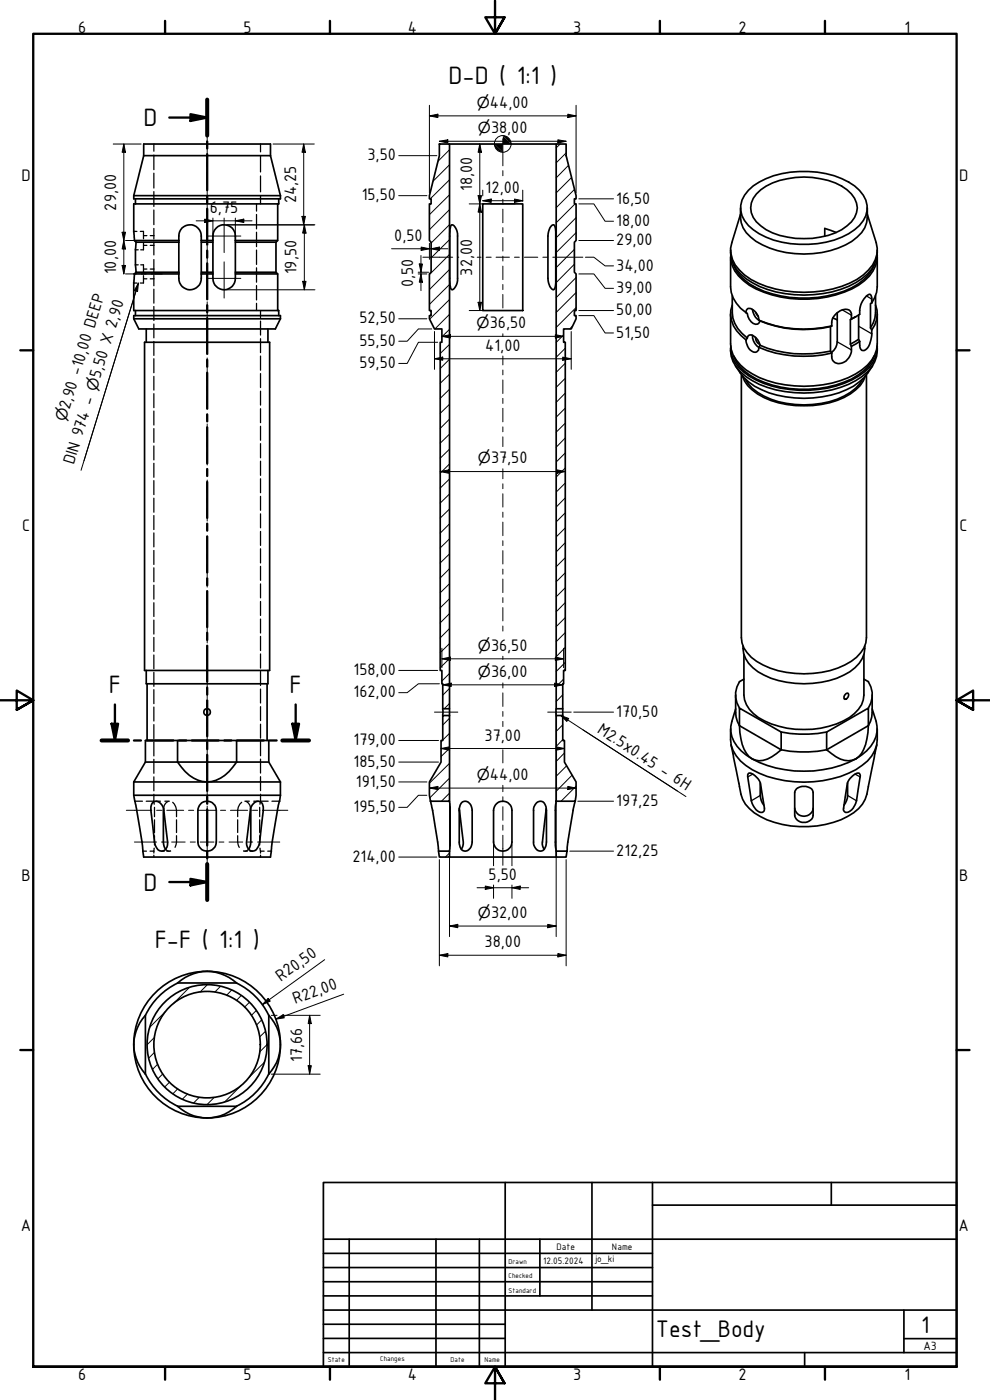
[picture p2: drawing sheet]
<svg xmlns="http://www.w3.org/2000/svg" width="297mm" height="420mm" viewBox="0 0 297 420" stroke-linecap="round" stroke-linejoin="round" font-family="sans-serif">
<!-- layer: Hatch (ISO) -->
<g fill="none" stroke="#000" stroke-width=".3">
<path d="M132.1 43.2l-.3 .3M134.9 58.5l-6.1 5.9M134.9 54l-5.8 5.7M134.9 49.4l-5 5M134.9 44.9l-3.5 3.5M168.1 43.2l-1.2 1.2M169.9 45.9l-3 3M170.6 49.6l-3.7 3.8M171.5 53.3l-4.6 4.6M172.4 56.8l-5.5 5.5M134.9 76.4l-6.1 6M134.9 71.9l-5.6 5.5"/>
<path d="M134.9 67.4l-5.6 5.5M134.9 62.9l-6.1 6M172.3 79.3l-5.4 5.5M172.3 74.8l-5.4 5.5M172.5 61.2l-5.6 5.6M172.8 69.8l-5.9 6M172.8 65.3l-5.9 6.1M134.9 94.3l-4.4 4.4M134.9 80.9l-6.1 6M134.9 98.8l-2.3 2.3M134.9 89.9l-6 5.9M134.9 85.4l-6.1 6"/>
<path d="M171.8 97.8l-.9 .9M172.8 92.3l-5.9 6M172.8 87.8l-5.9 6M172.8 83.3l-5.9 6M134.9 107.8l-2.8 2.8M134.9 116.8l-2.8 2.7M134.9 112.3l-2.8 2.7M134.9 103.4l-2.8 2.7M169.1 100.5l-2.2 2.3M169.6 118l-2.7 2.8M169.6 113.5l-2.7 2.7M169.6 109l-2.7 2.7"/>
<path d="M169.6 104.5l-2.7 2.7M134.9 139.2l-2.8 2.8M134.9 125.8l-2.8 2.8M134.9 134.8l-2.8 2.7M134.9 130.3l-2.8 2.7M134.9 121.3l-2.8 2.8M169.6 135.9l-2.7 2.8M169.6 131.4l-2.7 2.8M169.6 127l-2.7 2.7M169.6 122.5l-2.7 2.7M134.9 157.2l-2.8 2.8M134.9 152.8l-2.8 2.7"/>
<path d="M134.9 148.3l-2.8 2.7M134.9 143.7l-2.8 2.8M169.6 158.4l-2.7 2.7M169.6 153.9l-2.7 2.7M169.6 149.4l-2.7 2.8M169.6 144.9l-2.7 2.8M169.6 140.4l-2.7 2.8M134.9 170.7l-2.8 2.8M134.9 179.7l-2.8 2.7M134.9 175.2l-2.8 2.7M134.9 166.2l-2.8 2.8M134.9 161.7l-2.8 2.7"/>
<path d="M169.6 176.4l-2.7 2.7M169.6 171.9l-2.7 2.7M169.6 167.4l-2.7 2.7M169.6 162.9l-2.7 2.8M134.9 188.6l-2.8 2.8M134.9 197.7l-2.8 2.7M134.9 193.1l-2.8 2.8M134.9 184.1l-2.8 2.8M169.6 198.8l-2.7 2.7M169.6 194.3l-2.7 2.8M169.6 189.8l-2.7 2.8M169.6 185.3l-2.7 2.8"/>
<path d="M169.6 180.8l-2.7 2.8M134.9 206.6l-2.1 2M134.9 211.1l-1.6 1.6M134.9 202.1l-2.3 2.3M134.9 215.6l-2.1 2M167.2 214.7l-.3 .3M168.8 208.5l-1.9 2M168.8 217.5l-1.9 2M169.1 203.8l-2.2 2.2M132.7 222.2l-.4 .4M134.9 238l-2.4 2.5M134.9 233.5l-5.9 5.9"/>
<path d="M134.9 220.1l-2.1 2M134.9 229.1l-6.1 6M134.9 224.6l-2.6 2.5M168.8 222l-1.9 2M169.4 226l-2.5 2.5M170 229.8l-3.1 3.2M171.6 232.6l-4.7 4.9M172.8 235.9l-4.5 4.6M134.9 256l-1.2 1.2M169.9 256.9l-.3 .3M56.8 296.3l-4.8 4.9M62.2 295.6l-2.2 2.1"/>
<path d="M66.2 296l-1.7 1.7M69.5 297.1l-1.5 1.6M72.4 298.7l-1.4 1.5M46.3 311.4l-2.2 2.1M46.4 315.8l-1.8 1.7M47.3 319.4l-1.5 1.5M49.5 303.7l-4.5 4.6M74.8 300.8l-1.4 1.4M76.9 303.3l-1.5 1.4M78.5 306.1l-1.5 1.5M79.3 318.8l-4.6 4.5M79.7 309.5l-1.8 1.7"/>
<path d="M80.1 313.5l-2.1 2.1M48.8 322.3l-1.4 1.5M50.9 324.8l-1.5 1.4M53.3 326.8l-1.4 1.5M56.3 328.3l-1.6 1.6M59.8 329.3l-1.7 1.7M64.3 329.4l-2.1 2M72.3 325.9l-4.9 4.8"/>
</g>
<!-- layer: Hidden (ISO) -->
<g fill="none" stroke="#000" stroke-width=".38">
<path d="M46.2 43.2v2.2M46.2 46.5v4.4M46.2 52v4.4M46.2 57.5v4.5M78.2 43.2v2.4M78.2 46.8v4.8M78.2 52.8v4.8M78.2 58.8v2.4M40.1 69.4h1M40.6 75h.9M40.6 79.5h.9M42.1 69.4h1v2.3"/>
<path d="M42.2 79.5h.9v2.1M43.1 72.7v2.3h-.9M43.1 73.6h1M43.1 70.7h1M45.1 73.6h1.1M45.1 70.7h1.1M46.2 72.7v.9M46.2 70.7v1M46.2 63v4.4M46.2 68.6v2.1M46.2 73.6v2.9M46.2 77.9v2.9"/>
<path d="M77 61.2v2.2M77 64.4v4.3M77 69.7v4.3M77 75v4.4M40.1 84.9h1M43.1 82.7v2.2h-1M43.1 83.7h1M43.1 80.8h1M45.1 83.7h1.1M45.1 80.8h1.1M46.2 82.7v1M46.2 80.8v.9"/>
<path d="M46.2 83.7v2.1M46.2 86.8v4.2M46.2 92v4.2M46.2 97.3v4.1M77 80.4v4.3M77 85.7v4.3M77 91v2.2M78.2 93.2v2.1M78.2 96.4v4.2M46.2 102.5v4.2M46.2 107.7v4.2M46.2 112.9v4.2"/>
<path d="M46.2 118.2v4.1M78.2 101.6v4.2M78.2 106.8v4.3M78.2 112.1v4.2M78.2 117.4v4.2M46.2 123.4v4.2M46.2 128.6v4.2M46.2 133.8v4.2M46.2 139v4.2M78.2 122.7v4.2M78.2 127.9v4.2M78.2 133.1v4.3"/>
<path d="M78.2 138.4v4.3M46.2 144.3v4.1M46.2 149.5v4.2M46.2 154.7v4.2M46.2 159.9v4.2M78.2 143.7v4.2M78.2 148.9v4.2M78.2 154.2v4.2M78.2 159.5v4.2M46.2 165.2v4.2M46.2 170.4v4.2M46.2 175.6v4.2"/>
<path d="M78.2 164.7v4.3M78.2 170v4.2M78.2 175.2v4.2M46.2 180.9v4.1M46.2 186.1v4.2M46.2 191.3v4.2M46.2 196.6v4.1M78.2 180.5v4.2M78.2 185.8v4.2M78.2 191v4.2M78.2 196.3v4.2M46.2 201.8v4.2"/>
<path d="M46.2 207v4.2M46.2 212.2v4.2M46.2 217.5v4.2M78.2 201.5v4.2M78.2 206.8v4.2M78.2 212.1v4.2M78.2 217.3v4.2M46.2 222.7v4.2M46.2 227.9v4.2M46.2 233.2v4.1M46.2 238.4v2.1M78.2 222.5v4.3"/>
<path d="M78.2 227.8v4.2M78.2 233.1v4.2M78.2 238.4v2.1M40.4 240.5h2.3M42.9 255.4h1M43.9 240.5h2.3M45 255.4h1.2M46.2 240.5l.1 .8M46.2 255.4v.6M46.2 256.6v.6M46.3 254.6l-.1 .8M46.4 250.8v2.8"/>
<path d="M46.4 242.3v2.8M46.4 246v3.9M46.8 240.5h1.3M48.5 255.4h.8M49.5 240.5h1.3M49.7 254.9a1.33 1.33 0 0 0 1.5 .5M50 255.4h.8M50.5 240.5a2.23 2.23 0 0 0-1.4 2.2M51.8 240.8a4.6 4.6 0 0 1 1.2 4.3M53 250.8a5.6 5.6 0 0 1-.5 3.5M53 246v3.9M71.3 250.8a4.7 4.7 0 0 0 .5 3.5"/>
<path d="M71.3 246v3.9M72.5 240.8a4.4 4.4 0 0 0-1.2 4.3M73.5 255.4h.7M73.5 240.5h1.3M73.8 240.5a2.23 2.23 0 0 1 1.4 2.2M74.6 254.9a1.33 1.33 0 0 1-1.5 .5M75 255.4h.8M76.1 240.5h1.4M77.9 250.8v2.8M77.9 242.3v2.8M77.9 246v3.9M78 254.6l.2 .8"/>
<path d="M78.2 240.5l-.2 .8M78.2 255.4v.6M78.2 256.6v.6M78.2 255.4h1M78.2 240.5h2.3M80.3 255.4h1.1M81.6 240.5h2.3"/>
</g>
<!-- layer: Visible (ISO) -->
<g fill="none" stroke="#000" stroke-width=".51">
<path d="M40.1 58.7h44M40.1 58.7v1h44v-1M40.6 59.7v1.5M43.1 46.7v-3.5h38.1v3.5M43.1 46.7h38.1M43.1 46.7l-3 12M81.2 46.7l2.9 12M83.6 59.7v1.5h-.3v11l-.5 .5v9l.5 .5v11h.3v1.5M131.8 43.2h3.1v169.5h-2.1v-7.5h-.2v-4h-.5v-98.5h.5v-4h-2.2l-1.6-3v-1h.5v-1.5h-.5v-11l.5-.5v-9l-.5-.5v-11h.5v-1.5h-.5v-1l3-12zM134.9 43.2h32M166.9 43.2h3v3.5l2.9 12v1h-.5v1.5h.5v11l-.5 .5v9l.5 .5v11h-.5v1.5h.5v1l-1.4 3h-2.3v4h.5v98.5h-.5v4h-.3v7.5h-1.9zM224.5 57.1a24 24 0 0 1 18.1-5.6 23 23 0 0 1 15.3 5.6 7.4 7.4 0 0 1-1.5 11.8 27.7 27.7 0 0 1-21.8 3.8 17.7 17.7 0 0 1-11.2-6.5 7 7 0 0 1 1.1-9.1z"/>
<path d="M226.9 58.2a17.8 17.8 0 0 1 11.8-4.9 25.3 25.3 0 0 1 13.8 2.6 8.5 8.5 0 0 1 4.7 6.5 7.1 7.1 0 0 1-3.1 5.4 21.5 21.5 0 0 1-15.4 3.7 17.8 17.8 0 0 1-11.8-4.9 6 6 0 0 1 0-8.4zM40.3 72.2h13.4M40.3 72.2l.5 .5M40.8 72.7l-.2 2.1 .2 6.9M40.8 72.7h12.9M60.4 72.2a3.6 3.6 0 0 0-3.4-4.7 3.3 3.3 0 0 0-3.3 3.3v12.7a3.4 3.4 0 0 0 3.3 3.5 3.4 3.4 0 0 0 3.4-3.5v-1.3M60.4 72.2v10M60.4 72.2h3.5M60.4 72.7h3.5M70.6 72.2v10a3.7 3.7 0 0 1-3.3 4.8 3.7 3.7 0 0 1-3.4-4.8M70.6 72.2a3.7 3.7 0 0 0-3.3-4.7 3.4 3.4 0 0 0-3.4 3.3v11.4M70.6 72.2h12.7"/>
<path d="M70.6 72.7h12.2M83.3 61.2h-43.2l.2 11M135.3 67.7l.2-.2a2.81 2.81 0 0 1 1.8 3.3v12.7a3.6 3.6 0 0 1-1.6 3.5l-.5-.6-.3-2.2v-14.1zM144.8 61.2h12v32h-12zM165.5 67.7l.5-.2 .4 .2 .4 1.8v15.4l-.2 1.1-.4 .9a2.52 2.52 0 0 1-1.7-2.7l-.1-13.4 .4-1.9zM219.2 77.1v9a9.6 9.6 0 0 0 4.6 7.7M219.2 75a9.7 9.7 0 0 0 4.6 8.6 31.6 31.6 0 0 0 23.1 4.5 22.9 22.9 0 0 0 14.7-7.3 8.7 8.7 0 0 0 1.6-5.8M219.3 76.5a8.9 8.9 0 0 0 3.8 7.7 27.7 27.7 0 0 0 16.7 5.6 30 30 0 0 0 19.6-5.6 9.8 9.8 0 0 0 3.8-7.7M220.1 79.4a14.6 14.6 0 0 0 9.1 8 35 35 0 0 0 26.3-1 13.7 13.7 0 0 0 6.8-7M222.2 62.4a9.3 9.3 0 0 0 4.6 10 29.1 29.1 0 0 0 28.8 0 9.3 9.3 0 0 0 4.6-10M222.2 64.3l-2.6 8.5a8.1 8.1 0 0 0 2.3 8.3 23.3 23.3 0 0 0 13.5 6.2 34 34 0 0 0 21.7-3.4 12.6 12.6 0 0 0 6-7.7l.1-1.7-.3-1.7-2.7-8.5M250.9 69.8l-3.4-1.2v2.3"/>
<path d="M263.2 77.1v9l-.2 1.6-1.4 3.2M40.1 94.7h44v1l-1.5 3h-40.9l-1.6-3zM40.1 95.7h44M40.3 82.2l-.2 11h43.2M40.3 82.2h13.4M40.6 93.2v1.5M40.8 81.7h12.9M40.8 81.7l-.5 .5M43.9 98.7v4M60.4 81.7h3.5M60.4 82.2h3.5M70.6 81.7h12.2"/>
<path d="M70.6 82.2h12.7M80.4 98.7v4M219.2 94.2v9a11.2 11.2 0 0 0 6.5 9 34.2 34.2 0 0 0 31.1 0 10.9 10.9 0 0 0 6.4-9v-9M219.7 91.5a8.4 8.4 0 0 0 2.6 9.2l1.5 1.3M219.7 88.8v5a9.7 9.7 0 0 0 4.5 7.7M223.8 93.8a1.09 1.09 0 0 1 .6-1.2 1.09 1.09 0 0 1 1.3 .2 4.3 4.3 0 0 1 2 3.3M223.8 93.8l.4 .3a3.1 3.1 0 0 0 3.1 3.2l.7-1M225.7 92.9a4.6 4.6 0 0 0 2.3 3.3M226.8 93.8l.7 1M227.7 96.1a36 36 0 0 0 21.9 1.7M227.7 96.1l.3 .2M228 96.3a35 35 0 0 0 21.2 1.7"/>
<path d="M249.2 98v7.4M249.6 97.8l-.4 .2M249.9 95.4l1.3 .6M251.2 93.8v8.8a4.1 4.1 0 0 1-1.8 3.2M255.5 95.7a2.46 2.46 0 0 0-.8-2.7 4.4 4.4 0 0 0-5.1 4.8M255.5 95.7l-.4 .2v7.4l.4 .6M256.8 95l-1.7 .9M257.6 94.5v7.3l.3 .7M261.6 90.9v-1.6l-.5-.9a3.2 3.2 0 0 0-2.5 2.4l-.6 1.8-.1 1.7-2.4 1.4M261.6 90.9l-.4 .2v7.3l.4 .6a7.5 7.5 0 0 1-1.9 6 1.02 1.02 0 0 1-1.2 .1 1.02 1.02 0 0 1-.5-1l-.1-1.6M262.7 88.8l-.2 6.6-.5 1.5-.8 1.5M262.7 91.5a7.6 7.6 0 0 1-1.1 7.5"/>
<path d="M43.4 102.7h37.5v98.5h-37.5zM219.2 104.4a9.7 9.7 0 0 0 4.6 8.6 31.6 31.6 0 0 0 23.1 4.5 22.9 22.9 0 0 0 14.7-7.3 8.7 8.7 0 0 0 1.6-5.8M219.3 103.8a10 10 0 0 0 5.5 9.1 33.6 33.6 0 0 0 32.8 0 10.3 10.3 0 0 0 5.6-9.1M220.1 106.8a14.3 14.3 0 0 0 9.1 7.9 34.6 34.6 0 0 0 26.3-.9 13.7 13.7 0 0 0 6.8-7M220.7 109.8a16.9 16.9 0 0 0 10 8.1 32.9 32.9 0 0 0 25.3-2 15.6 15.6 0 0 0 5.8-6.1M222.4 112.5v78.9a10 10 0 0 0 6.5 8.2 29.2 29.2 0 0 0 26.5-1.1 9.4 9.4 0 0 0 4.6-7.1v-78.9M222.8 112.8a13.1 13.1 0 0 0 8.5 7.4 29.4 29.4 0 0 0 23.8-2 9.7 9.7 0 0 0 4.6-5.4M223.6 113.8a15.3 15.3 0 0 0 10 6.8 29.5 29.5 0 0 0 19.7-1.7 12.1 12.1 0 0 0 5.5-5.1M223.8 102a3.5 3.5 0 0 0 3 3.7l.3-.1a1.25 1.25 0 0 0 .6-1.4M224.2 101.5l.6-.9a3.4 3.4 0 0 1 3.2 3M224.2 101.5l-.4 .5M225.8 100.6a4.1 4.1 0 0 0 1.9 3.7"/>
<path d="M226.7 101.3a2.13 2.13 0 0 0 1.3 2.1M227.7 104.2a34.8 34.8 0 0 0 21.9 1.8M228 103.6a34.3 34.3 0 0 0 21.2 1.8M228 103.6l-.3 .6M249.2 105.4l.4 .6M255.5 103.9a4.2 4.2 0 0 1-4.5 5.1 2.31 2.31 0 0 1-1.4-3M257.6 101.8l-2.5 1.5M257.9 102.5l-2.4 1.4M222.9 193.9a8.5 8.5 0 0 0 4.5 7.7 28.2 28.2 0 0 0 27.6 0 8.5 8.5 0 0 0 4.5-7.7M223.2 196.4v12.2a9.5 9.5 0 0 0 6.2 7.8 28.2 28.2 0 0 0 25.4-1 8.9 8.9 0 0 0 4.4-6.8v-12.2M43.9 201.2v4h36.5v-4M44.1 205.2v17"/>
<path d="M80.1 205.2v17M132.8 214.7h2.1v25.8h-5.7l-.4-1.8v-4l3.5-6v-6.5h.5zM132.8 212.7v2M134.9 212.7v2M166.9 214.7h1.9v7.5h.6v6.5l3.4 6v4l-.2 1.8h-5.7zM166.9 212.7v2M168.8 212.7v2M219.2 218.7a10.7 10.7 0 0 0 4.6 11 32.7 32.7 0 0 0 25.8 4 20 20 0 0 0 12-6.8 10.8 10.8 0 0 0 1.6-8.2M220.7 208.6l.2 6.6 1 2.6M220.7 212.8l-1.1 3.7a8.4 8.4 0 0 0 2.8 8.8 28.3 28.3 0 0 0 18.8 6.1 30.6 30.6 0 0 0 17.3-4.8 9.5 9.5 0 0 0 4.4-10.1l-1.2-3.7M221.9 217.8v-5.3l12.5 7.2v5.3M221.9 217.8a13.5 13.5 0 0 0 2.8 9.3 5.3 5.3 0 0 0 6.9 0l2.8-2.1"/>
<path d="M221.9 217.8l12.5 7.2M223.2 203.8l-1.3 .8a7.2 7.2 0 0 0 0 7.9M234.4 219.7a35.6 35.6 0 0 0 13.6 0M253.7 208.3l.5-.3a.96 .96 0 0 1 .2 1.2 .96 .96 0 0 1-1.2 .5v-.7zM259.2 203.8l1.3 .8a7.2 7.2 0 0 1 0 7.9M260.5 217.8a13.5 13.5 0 0 1-2.8 9.3 5.3 5.3 0 0 1-6.9 0l-2.8-2.1M260.5 217.8v-5.3l-12.5 7.2v5.3M260.5 217.8l-12.5 7.2M261.7 208.6l-.1 6.6-1.1 2.6M40.1 234.7h44M40.1 238.7l2.5 14 .5 4.5h38.1l.5-4.5 2.4-14M40.1 238.7h44"/>
<path d="M40.1 234.7v4M43.6 228.7h37M53.3 222.2h17.7v6.5a11.4 11.4 0 0 1-8.8 6 10.1 10.1 0 0 1-7.8-4.5l-1.1-1.5zM53.3 222.2h-9.7v6.5l-3.5 6M71 222.2h9.6v6.5l3.5 6M84.1 234.7v4M219.3 223.5l2.4 11.6a11.1 11.1 0 0 0 6.4 9.9 29.5 29.5 0 0 0 26.2 0 11.1 11.1 0 0 0 6.4-9.9l2.4-11.6M224.6 232.1a4.1 4.1 0 0 1 3.6 2.9l1.2 7.5a1.16 1.16 0 0 1-.8 1.4 1.16 1.16 0 0 1-1.4-.6l-1-1.2-.8-1.8-1.1-7.1zM228.1 234.9a10 10 0 0 0 .6 6.1l.5 .7M234.4 225a35.6 35.6 0 0 0 13.6 0M239 236.8a3.3 3.3 0 0 1 4.9 .7l.1 7.2a2.87 2.87 0 0 1-2.8 2.1 2.87 2.87 0 0 1-2.8-2.1v-6.9zM254.3 234.9a8.6 8.6 0 0 1-.6 6.1l-.5 .7"/>
<path d="M255.8 232.9l.7-.6a.87 .87 0 0 1 1.2-.3 .87 .87 0 0 1 .4 1.2l-1.1 7.1a4.1 4.1 0 0 1-3.3 3.5l-.4-.3-.3-.6 1.3-7.9 .7-1.3zM45.8 240.9a1.84 1.84 0 0 1 2.8 .8l.5 1 1.2 10a2.15 2.15 0 0 1-2.2 2.7 3.1 3.1 0 0 1-1.7-2.7l-1.1-9.5v-1zM49.1 242.7l-.1 10 .2 1.2 .5 1M60.6 240.9a2.78 2.78 0 0 1 4.3 2.3v9.5a2.76 2.76 0 0 1-2.8 2.7 2.76 2.76 0 0 1-2.7-2.7v-9.5l.5-1.5zM75.2 242.7v10l-.1 1.2-.5 1M76.3 240.9a1.65 1.65 0 0 1 2.1-.2 1.65 1.65 0 0 1 .6 2l-1.1 10a2.85 2.85 0 0 1-2.1 2.7 2.3 2.3 0 0 1-1.8-2.7l1.2-10 .4-1zM129.2 240.5l.6 2.7 1.8 12.2M131.6 255.4h3.3v1.8h-3.1zM134.9 240.5l.2 1.7v11.5l-.2 1.7M134.9 257.2h32M137.8 242.7l1.2 10-.1 1.2-.5 1M138.5 240.9a1.96 1.96 0 0 1 2.1-.1 1.96 1.96 0 0 1 1 1.9l.1 10a2.25 2.25 0 0 1-2.9 2.5l-.6-.6-.4-1.4v-10.5z"/>
<path d="M148.9 241.3a2.73 2.73 0 0 1 3-.7 2.73 2.73 0 0 1 1.7 2.6v9.5a2.76 2.76 0 0 1-2.8 2.7 2.76 2.76 0 0 1-2.7-2.7v-9.5l.2-1zM161 240.9a1.67 1.67 0 0 1 1.8-.3 1.67 1.67 0 0 1 1 1.6l.2 10.5a2.23 2.23 0 0 1-2.2 2.7l-1.1-.8-.6-1.4v-10.5zM163.9 242.7l-1.1 10a2.64 2.64 0 0 0 .5 2.2M166.9 255.4h3.2l-.2 1.8h-3zM166.9 240.5l-.3 1.7v11.5l.3 1.7M172.6 240.5l-1.5 7.5-1 7.4M238.4 242.5a2.79 2.79 0 0 0 2.8 2.5 2.79 2.79 0 0 0 2.8-2.5M53.3 295a13 13 0 0 1 17.7 0zM53.3 295a20.5 20.5 0 0 0-9.6 9.7M71 295a20.5 20.5 0 0 1 9.6 9.7M43.6 304.7v17.7a12.9 12.9 0 0 1 0-17.7zM80.6 304.7a12.9 12.9 0 0 1 0 17.7z"/>
<path d="M43.7 322.3a20.5 20.5 0 0 0 9.6 9.7M53.3 332h17.7a13 13 0 0 1-17.7 0zM80.6 322.3a20.5 20.5 0 0 1-9.6 9.7"/>
<circle cx="62.2" cy="213.7" r="1.03"/>
<circle cx="62.1" cy="313.5" r="18"/>
<circle cx="62.1" cy="313.5" r="16"/>
<circle cx="62.1" cy="313.5" r="22"/>
</g>
<!-- layer: Visible Narrow (ISO) -->
<path d="M252.7 93l2.8 1.6M257.6 97.9l4 2.3M260 88.8l1.6 1M251.2 102.6l4.3 2.4M225.9 232.3l-1.6 .9M228.1 238.7l-2.7 1.6M254.3 238.7l2.7 1.6M256.5 232.3l1.6 .9" fill="none" stroke="#000" stroke-width=".38"/>
<!-- layer: Section Line (ISO) -->
<g fill="none" stroke="#000" stroke-width=".7">
<path d="M50.8 35.3h11.4M57.1 34.3l5.1 1-5.1 1zM62.2 29.9v10.8M62.2 42.5v2.1M62.2 46.3v10.8M62.2 58.8v2.1M62.2 62.7v10.7M62.2 75.2v2.1M62.2 79v10.8M62.2 91.6v2.1M62.2 95.5v10.7M62.2 108v2.1"/>
<path d="M62.2 111.9v10.8M62.2 124.4v2.1M62.2 128.2v10.8M62.2 140.8v2.1M62.2 144.6v10.8M62.2 157.1v2.1M62.2 161v10.8M62.2 173.5v2.1M62.2 177.4v10.8M62.2 189.9v2.2M62.2 193.8v10.8M33.5 217.2h1.9l-.9 5z"/>
<path d="M34.5 211.4v10.8M62.2 206.4v2M62.2 210.2v10.8M87.7 217.2h2l-1 5zM88.7 211.4v10.8M30.5 222.2h7.9M40.2 222.2h2.1M44 222.2h8M53.7 222.2h2.2M57.6 222.2h8M62.2 222.7v2.1M62.2 226.5v10.8"/>
<path d="M62.2 239.1v2.1M67.3 222.2h2.1M71.2 222.2h7.9M80.9 222.2h2.1M84.7 222.2h8M62.2 242.9v10.8M62.2 255.5v2.1M62.2 259.3v10.8M50.8 264.7h11.4M57.1 263.8l5.1 .9-5.1 1z"/>
</g>
<path d="M62.2 29.9v10.8M30.5 222.2h7.9M84.7 222.2h8M62.2 259.3v10.8" fill="none" stroke="#000" stroke-width="1.2"/>
<g fill="#000">
<path d="M57.1 34.3l5.1 1-5.1 1z" fill-rule="evenodd"/>
<path d="M33.5 217.2h1.9l-.9 5z" fill-rule="evenodd"/>
<path d="M87.7 217.2h2l-1 5z" fill-rule="evenodd"/>
<path d="M57.1 263.8l5.1 .9-5.1 1z" fill-rule="evenodd"/>
</g>
<!-- layer: Border (ISO) -->
<g fill="none" stroke="#000" stroke-width=".7">
<path d="M49.5 6.3v3.8M99 6.3v3.8M148.5 .2v9.9l-2.9-4.9h5.8l-2.9 4.9 2.9-4.9M198 6.3v3.8M247.5 6.3v3.8M6.1 105.1h3.9M287 105.1h3.9M0 210.2h10l-5-3v5.8l5-2.8-5 2.8M297 210.2h-10l5-3v5.8l-5-2.8 5 2.8M6.1 315.1h3.9M287 315.1h3.9M10 410.2v-400.1h277v400.1h-277h277"/>
<path d="M49.5 410.2v3.9M99 410.2v3.9M151.4 415.1l-2.9-4.9 2.9 4.9h-5.8l2.9-4.9v10M198 410.2v3.9M247.5 410.2v3.9"/>
</g>
<!-- layer: Title (ISO) -->
<g fill="none" stroke="#000" stroke-width=".51">
<path d="M97 354.9h190v55.3h-190zM151.6 354.9v55.3M177.6 354.9v38.3M195.8 354.9v55.3M249.4 354.9v6.8M97 376.2h98.8M97 371.9h190M104.8 371.9v38.3M130.8 371.9v38.3M143.8 371.9v38.3M162 371.9v17M195.8 361.7h91.2"/>
<path d="M97 380.4h98.8M97 384.7h98.8M97 388.9h98.8M97 393.2h190M97 397.4h54.6M271.2 393.2v12.7M97 405.9h190M97 401.7h54.6M241.4 405.9v4.3M271.2 401.7h15.8"/>
</g>
<!-- layer: Centerline (ISO) -->
<g fill="none" stroke="#000" stroke-width=".3">
<path d="M62.2 40.7v6.4M62.2 48.6v1.5M62.2 51.6v3.9M62.2 57v1.5M62.2 60v3.9M150.9 41.6v8.2M150.9 51.2v1.5M150.9 59.8v1.5M37.7 72.2h3.2M42.4 72.2h1.5M45.4 72.2h3.2M62.2 65.4v1.5"/>
<path d="M62.2 68.4v3.9M62.2 73.8v1.5M62.2 76.8v3.9M126.9 77.2h8.9M137.4 77.2h.1M143.2 77.2h1.1M145.9 77.2h1.5M148.8 77.2h4M150.9 62.8v4M150.9 68.3v1.5M150.9 71.3v4.1M150.9 76.9v1.4"/>
<path d="M150.9 79.9v4M154.4 77.2h1.4M157.4 77.2h4M162.9 77.2h1.4M165.9 77.2h9M37.7 82.2h3.2M42.4 82.2h1.5M45.4 82.2h3.2M62.2 82.2v1.5M62.2 85.2v3.9M62.2 90.6v1.5M62.2 93.6v3.9"/>
<path d="M62.2 99v1.5M150.9 85.4v1.5M150.9 88.4v4M62.2 102v4M62.2 107.4v1.5M62.2 110.4v3.9M62.2 115.8v1.5M62.2 118.9v3.8M150.9 100.2v.8M150.9 106.8v2.7M150.9 111v1.5M150.9 114v4.1"/>
<path d="M150.9 119.5v1.6M62.2 124.2v1.5M62.2 127.2v4M62.2 132.6v1.6M62.2 135.6v4M150.9 122.5v4.1M150.9 128.1v1.5M150.9 131.1v2.9M62.2 141.1v1.4M62.2 144.1v3.8M62.2 149.5v1.4M62.2 152.4v4"/>
<path d="M62.2 157.8v1.6M150.9 140.7v3M150.9 145.2v1.5M150.9 148.2v4M150.9 153.7v1.5M150.9 156.7v4.1M62.2 160.8v4M62.2 166.3v1.4M62.2 169.3v3.8M62.2 174.7v1.5M62.2 177.7v3.9M150.9 162.3v1.4"/>
<path d="M150.9 165.3v4M150.9 170.8v1.5M150.9 173.8v4M150.9 179.4v1.4M62.2 183v1.6M62.2 186v4M62.2 191.5v1.5M62.2 194.5v3.9M62.2 199.9v1.5M150.9 182.4v4M150.9 187.9v1.5M150.9 197v.9"/>
<path d="M62.2 202.9v3.9M62.2 208.3v1.5M62.2 211.3v3.9M62.2 216.7v1.5M62.2 219.7v3.9M130.4 213.7h7M150.9 205v1.5M150.9 207.9v4.1M150.9 213.5v1.5M150.9 216.5v1.5M164.3 213.7h7.1M62.2 225.1v1.5"/>
<path d="M62.2 228.1v3.9M62.2 233.5v1.5M62.2 236.5v3.9M150.9 225v4M150.9 235.7v1.9M150.9 239.1v1.5M37.9 243.2h7.6M40.3 252.7h6.7M47 243.2h1.5M48.5 252.7h1.5M50 243.2h5.1M51.5 252.7h4.1"/>
<path d="M56.6 243.2h1.5M57.1 252.7h1.5M59.6 243.2h5.1M60.1 252.7h4.1M62.2 241.9v1.5M62.2 244.9v3.9M62.2 250.3v1.5M62.2 253.3v6.4M65.7 252.7h1.5M66.2 243.2h1.5M68.7 252.7h4.1M69.2 243.2h5.1"/>
<path d="M74.3 252.7h1.5M75.8 243.2h1.5M77.3 252.7h6.6M78.7 243.2h7.7M150.9 242.1v4.1M150.9 247.6v1.6M150.9 250.7v9"/>
</g>
<!-- layer: Dimension (ISO) -->
<g fill="none" stroke="#000" stroke-width=".3">
<path d="M128.8 34.8l2.6-.5v1zM128.8 34.8h44M128.8 31.6v26.3M170.4 34.3l2.4 .5-2.4 .5zM172.8 31.6v26.3M34 43.2h8.4M37.1 43.2l.6 2.5h-1.1zM37.1 43.2v39M81.9 43.2h12.4M91.1 43.2l.5 2.5h-1zM91.1 43.2v24.3M119.6 46.7h11.5"/>
<path d="M119.6 58.7h8.5M131.8 42.4l2.6-.4v.9zM131.8 42.4h38.1M143.4 58.7h1.1l-.5 2.5zM144 43.2l.5 2.5h-1.1zM144 43.2v50M144.8 57.1v1.7M154.4 59.7l2.4 .5-2.4 .5zM156.8 57.1v3.3M167.4 42l2.5 .4-2.5 .5zM173.7 59.7h10.4M36.6 79.7h1.1l-.6 2.5z"/>
<path d="M36.6 69.7h1.1l-.6 2.5zM37.1 72.2l.6 2.5h-1.1zM58.9 66.3h16.7M61.4 65.8l2.5 .5-2.5 .5zM63.9 65.4v5.3M63.9 70.9v1M68.1 67.5h26.4M70.6 66.3l2.6-.5v1zM70.6 65.4v5.3M70.6 70.9v1M90.6 64.9h1l-.5 2.6zM91.3 67.5l.5 2.5h-1z"/>
<path d="M91.3 67.5v19.5M117.5 74.7h16.9M125.8 79.2h.9l-.4 2.5zM126.3 76.7v10.5M126.4 74.1l2.4 .6-2.4 .5zM128.8 73v4.1M128.8 77.3v.5M129.3 74.7l2.5-.6v1.1zM140.8 61.2h4.2M144 61.2l.5 2.5h-1.1zM144.8 60.2l2.6-.5v1zM144.8 60.2h12"/>
<path d="M147.3 61.2h3.4M150.9 61.2h3.5M173.7 61.2h4.5l3.3 5.2h2.6M173.7 72.2h10.4M175.6 77.2h2.6l3.3 2.6h2.6M68.1 87h26.4M90.8 84.4h1l-.5 2.6zM119.6 95.7h8.5M125.5 82.2h2.6M125.5 81.7h3.1M126.3 82.2l.4 2.5h-.9zM129.5 98.7h-4l-3.3 3.7h-2.6"/>
<path d="M130.4 99.5v11.3M140.8 93.2h9.9M143.4 90.7h1.1l-.5 2.5zM150.9 93.2h5.2M171.4 99.5v11.3M173.7 82.2h4.5l3.3 4.3h2.6M173.7 93.2h10.4M173.7 94.7h4.5l3.3 5.2h2.6M130.4 107.7l2.4-.5v.9zM130.4 107.7h41M131.3 102.7h-5.8l-3.3 6.4h-2.6M132.6 100.9l2.5-.5v1.1z"/>
<path d="M132.6 100.9h36.5M166.6 100.4l2.5 .5-2.5 .6zM168.8 107.2l2.6 .5-2.6 .4zM132.1 141.5l2.5-.5v1zM132.1 141.5h37.5M167.1 141l2.5 .5-2.5 .5zM132.6 197.7l2.5-.5v1zM132.6 197.7h36.5M132.6 194.5v5.9M166.6 197.2l2.5 .5-2.5 .5zM169.1 194.5v5.9M119.6 201.2h11.7"/>
<path d="M131.8 205.2h-6.3l-3.3 2.7h-2.6M132.8 205.5l2.6-.5v1zM132.8 205.5h36M134.9 213.5v.1M134.9 213.8v67.3M166.4 205l2.4 .5-2.4 .5zM166.9 213.5v.1M166.9 213.8v67.3M172.1 213.7h12M119.6 222.2h12M119.6 228.7h12M119.6 234.7h8.5"/>
<path d="M128.1 238.7h-2.6l-3.3 3.6h-2.6M128.8 236.5l2.6-.5v1zM128.8 236.5h44M132.3 224.6l2.6-.5v1zM132.3 224.6h37.1M166.9 224.1l2.5 .5-2.5 .5zM170.4 236l2.4 .5-2.4 .5zM119.6 257.2h11.5M131.8 258v31.9M148.1 253.5v6.3M153.6 253.5v6.3M169.9 258v31.9"/>
<path d="M170.9 255.4h13.2M173.4 240.5h10.7M134.9 277.9l2.5-.5v1zM134.9 277.9h32M143.1 266.4h15.5M145.6 265.9l2.5 .5-2.5 .5zM148.1 265.6v4M153.6 266.4l2.5-.5v1zM153.6 265.6v4M164.3 277.4l2.6 .5-2.6 .5zM80.5 299.6l.6 .9-2.4 1zM97.4 288l-18.7 13.5"/>
<path d="M103.1 298.4l-20.4 7.5M131.8 286.7l2.6-.5v1zM131.8 286.7h38.1M167.4 286.2l2.5 .5-2.5 .5zM81.4 304.7h1.7M82.7 305.9l2.3-1.4 .3 1zM84.9 304.7h11.2M92.5 319.8h.9l-.5 2.6zM92.9 304.7l.5 2.5h-.9zM92.9 304.7v17.7M81.4 322.4h14.7"/>
<circle cx="150.8" cy="43.2" r="2.51"/>
</g>
<g fill="#000">
<path d="M128.8 34.8l2.6-.5v1z" fill-rule="evenodd"/>
<path d="M170.4 34.3l2.4 .5-2.4 .5z" fill-rule="evenodd"/>
<path d="M37.1 43.2l.6 2.5h-1.1z" fill-rule="evenodd"/>
<path d="M91.1 43.2l.5 2.5h-1z" fill-rule="evenodd"/>
<path d="M131.8 42.4l2.6-.4v.9z" fill-rule="evenodd"/>
<path d="M143.4 58.7h1.1l-.5 2.5z" fill-rule="evenodd"/>
<path d="M144 43.2l.5 2.5h-1.1z" fill-rule="evenodd"/>
<path d="M144.8 60.2l2.6-.5v1z" fill-rule="evenodd"/>
<path d="M148.3 43.2l2.6 2.5a2.61 2.61 0 0 1-2.6-2.5z" fill-rule="evenodd"/>
<path d="M150.9 40.7l2.5 2.5h-5.1l2.6 2.5z" fill-rule="evenodd"/>
<path d="M150.9 40.7a2.49 2.49 0 0 1 2.5 2.5z" fill-rule="evenodd"/>
<path d="M167.4 42l2.5 .4-2.5 .5z" fill-rule="evenodd"/>
<path d="M36.6 79.7h1.1l-.6 2.5z" fill-rule="evenodd"/>
<path d="M36.6 69.7h1.1l-.6 2.5z" fill-rule="evenodd"/>
<path d="M37.1 72.2l.6 2.5h-1.1z" fill-rule="evenodd"/>
<path d="M61.4 65.8l2.5 .5-2.5 .5z" fill-rule="evenodd"/>
<path d="M70.6 66.3l2.6-.5v1z" fill-rule="evenodd"/>
<path d="M90.6 64.9h1l-.5 2.6z" fill-rule="evenodd"/>
<path d="M91.3 67.5l.5 2.5h-1z" fill-rule="evenodd"/>
<path d="M125.8 79.2h.9l-.4 2.5z" fill-rule="evenodd"/>
<path d="M126.4 74.1l2.4 .6-2.4 .5z" fill-rule="evenodd"/>
<path d="M129.3 74.7l2.5-.6v1.1z" fill-rule="evenodd"/>
<path d="M144 61.2l.5 2.5h-1.1z" fill-rule="evenodd"/>
<path d="M154.4 59.7l2.4 .5-2.4 .5z" fill-rule="evenodd"/>
<path d="M90.8 84.4h1l-.5 2.6z" fill-rule="evenodd"/>
<path d="M126.3 82.2l.4 2.5h-.9z" fill-rule="evenodd"/>
<path d="M143.4 90.7h1.1l-.5 2.5z" fill-rule="evenodd"/>
<path d="M130.4 107.7l2.4-.5v.9z" fill-rule="evenodd"/>
<path d="M132.6 100.9l2.5-.5v1.1z" fill-rule="evenodd"/>
<path d="M166.6 100.4l2.5 .5-2.5 .6z" fill-rule="evenodd"/>
<path d="M168.8 107.2l2.6 .5-2.6 .4z" fill-rule="evenodd"/>
<path d="M132.1 141.5l2.5-.5v1z" fill-rule="evenodd"/>
<path d="M167.1 141l2.5 .5-2.5 .5z" fill-rule="evenodd"/>
<path d="M132.6 197.7l2.5-.5v1z" fill-rule="evenodd"/>
<path d="M166.6 197.2l2.5 .5-2.5 .5z" fill-rule="evenodd"/>
<path d="M132.8 205.5l2.6-.5v1z" fill-rule="evenodd"/>
<path d="M166.4 205l2.4 .5-2.4 .5z" fill-rule="evenodd"/>
<path d="M128.8 236.5l2.6-.5v1z" fill-rule="evenodd"/>
<path d="M132.3 224.6l2.6-.5v1z" fill-rule="evenodd"/>
<path d="M166.9 224.1l2.5 .5-2.5 .5z" fill-rule="evenodd"/>
<path d="M170.4 236l2.4 .5-2.4 .5z" fill-rule="evenodd"/>
<path d="M134.9 277.9l2.5-.5v1z" fill-rule="evenodd"/>
<path d="M145.6 265.9l2.5 .5-2.5 .5z" fill-rule="evenodd"/>
<path d="M153.6 266.4l2.5-.5v1z" fill-rule="evenodd"/>
<path d="M164.3 277.4l2.6 .5-2.6 .5z" fill-rule="evenodd"/>
<path d="M80.5 299.6l.6 .9-2.4 1z" fill-rule="evenodd"/>
<path d="M131.8 286.7l2.6-.5v1z" fill-rule="evenodd"/>
<path d="M167.4 286.2l2.5 .5-2.5 .5z" fill-rule="evenodd"/>
<path d="M82.7 305.9l2.3-1.4 .3 1z" fill-rule="evenodd"/>
<path d="M92.5 319.8h.9l-.5 2.6z" fill-rule="evenodd"/>
<path d="M92.9 304.7l.5 2.5h-.9z" fill-rule="evenodd"/>
</g>
<!-- layer: Symbol (ISO) -->
<path d="M40.8 87.5l-16.5 53.6M41.5 84.9l-.2 2.6-1-.3zM41.5 84.9l-16.3 53.4M168.3 214.7l2.3 .9-.5 .9zM168.3 214.7l35 22.7M174.9 219.1l30.9 20" fill="none" stroke="#000" stroke-width=".3"/>
<g fill="#000">
<path d="M41.5 84.9l-.2 2.6-1-.3z" fill-rule="evenodd"/>
<path d="M168.3 214.7l2.3 .9-.5 .9z" fill-rule="evenodd"/>
</g>
<!-- layer: Center Mark (ISO) -->
<path d="M62.3 70.8h10M67.2 65.4v10.4M67.2 78.6v10.9M62.3 83.5h10" fill="none" stroke="#000" stroke-width=".3"/>
<g font-size="8.1">
<text x="134.6" y="25.3">D-D ( 1:1 )</text>
<text x="43.1" y="37.9">D</text>
<text x="32.6" y="207.9">F</text>
<text x="86.9" y="207.9">F</text>
<text x="43.1" y="267.4">D</text>
<text x="46.4" y="284.5">F-F ( 1:1 )</text>
</g>
<g font-size="7.7">
<text x="196.8" y="401.3">Test_Body</text>
<text x="276.4" y="400">1</text>
</g>
<g font-size="5.4">
<text x="23.5" y="9.8">6</text>
<text x="73" y="9.8">5</text>
<text x="122.4" y="9.8">4</text>
<text x="172" y="9.8">3</text>
<text x="221.6" y="9.8">2</text>
<text x="271.4" y="9.8">1</text>
<text x="146.9" y="32.3">44,00</text>
<text x="147.3" y="39.9">38,00</text>
<text x="110.3" y="48.1">3,50</text>
<text x="6.5" y="54.4">D</text>
<text x="141.7" y="57.4" transform="rotate(-90 141.7 57.4)">18,00</text>
<text x="145.7" y="57.9">12,00</text>
<text x="287.8" y="54.4">D</text>
<text x="34.9" y="63.2" transform="rotate(-90 34.9 63.2)">29,00</text>
<text x="63" y="64">6,75</text>
<text x="88.8" y="61" transform="rotate(-90 88.8 61)">24,25</text>
<text x="108.5" y="60.1">15,50</text>
<text x="184.8" y="61.1">16,50</text>
<text x="184.8" y="67.8">18,00</text>
<text x="118.3" y="72.4">0,50</text>
<text x="184.8" y="73.6">29,00</text>
<text x="34.9" y="82.3" transform="rotate(-90 34.9 82.3)">10,00</text>
<text x="89" y="82.3" transform="rotate(-90 89 82.3)">19,50</text>
<text x="141.7" y="82.7" transform="rotate(-90 141.7 82.7)">32,00</text>
<text x="184.8" y="81.2">34,00</text>
<text x="124" y="86.2" transform="rotate(-90 124 86.2)">0,50</text>
<text x="184.8" y="87.9">39,00</text>
<text x="184.8" y="94.6">50,00</text>
<text x="107.8" y="97.1">52,50</text>
<text x="146.9" y="98.5">36,50</text>
<text x="184.8" y="101.3">51,50</text>
<text x="107.8" y="103.8">55,50</text>
<text x="145.5" y="105.3">41,00</text>
<text x="30.1" y="113.8" transform="rotate(-73 30.1 113.8)">5,50 X 2,90</text>
<text x="107.8" y="110.5">59,50</text>
<text x="20.8" y="123" transform="rotate(-73 20.8 123)">2,90 -10,00 DEEP</text>
<text x="22.2" y="139.6" transform="rotate(-73 22.2 139.6)">DIN 974 -</text>
<text x="147.3" y="139">37,50</text>
<text x="6.6" y="159.4">C</text>
<text x="287.9" y="159.4">C</text>
<text x="147.3" y="195.2">36,50</text>
<text x="106.1" y="202.6">158,00</text>
<text x="147.3" y="203.1">36,00</text>
<text x="106.1" y="209.3">162,00</text>
<text x="184.8" y="215.1">170,50</text>
<text x="179" y="219.8" transform="rotate(33 179 219.8)">M2.5x0.45 - 6H</text>
<text x="106.1" y="223.6">179,00</text>
<text x="145.4" y="222.4">37,00</text>
<text x="106.1" y="230.1">185,50</text>
<text x="106.8" y="236.1">191,50</text>
<text x="146.9" y="234">44,00</text>
<text x="106.1" y="243.7">195,50</text>
<text x="184.8" y="241.9">197,25</text>
<text x="184.8" y="256.8">212,25</text>
<text x="105.7" y="258.6">214,00</text>
<text x="6.5" y="264.4">B</text>
<text x="146.6" y="264.1">5,50</text>
<text x="287.8" y="264.4">B</text>
<text x="147.3" y="275.4">32,00</text>
<text x="145.4" y="284.3">38,00</text>
<text x="84.3" y="294.7" transform="rotate(-36 84.3 294.7)">R20,50</text>
<text x="88.6" y="301.3" transform="rotate(-20 88.6 301.3)">R22,00</text>
<text x="90.6" y="318.7" transform="rotate(-90 90.6 318.7)">17,66</text>
<text x="6.3" y="369.4">A</text>
<text x="287.6" y="369.4">A</text>
<text x="23.5" y="414.1">6</text>
<text x="73" y="414.1">5</text>
<text x="122.4" y="414.1">4</text>
<text x="172" y="414.1">3</text>
<text x="221.6" y="414.1">2</text>
<text x="271.4" y="414.1">1</text>
</g>
<g font-size="4.6">
<text x="143.1" y="32.3">⌀</text>
<text x="143.4" y="39.9">⌀</text>
<text x="143" y="98.5">⌀</text>
<text x="29" y="117.6" transform="rotate(-73 29 117.6)">⌀</text>
<text x="19.7" y="126.8" transform="rotate(-73 19.7 126.8)">⌀</text>
<text x="143.4" y="139">⌀</text>
<text x="143.4" y="195.2">⌀</text>
<text x="143.4" y="203.1">⌀</text>
<text x="143.1" y="234">⌀</text>
<text x="143.4" y="275.4">⌀</text>
</g>
<text font-size="3.9" x="277.1" y="405.1">A3</text>
<g font-size="3">
<text x="167" y="375.1">Date</text>
<text x="183.6" y="375.1">Name</text>
<text x="163" y="379.4">12.05.2024</text>
<text x="178.6" y="378.8">jo_ki</text>
</g>
<g font-size="2.3">
<text x="152.6" y="379.4">Drawn</text>
<text x="152.6" y="383.6">Checked</text>
<text x="152.6" y="387.9">Standard</text>
<text x="98.4" y="408.8">State</text>
<text x="114.1" y="408.5">Changes</text>
<text x="135.2" y="408.8">Date</text>
<text x="145.4" y="408.8">Name</text>
</g>
</svg>
